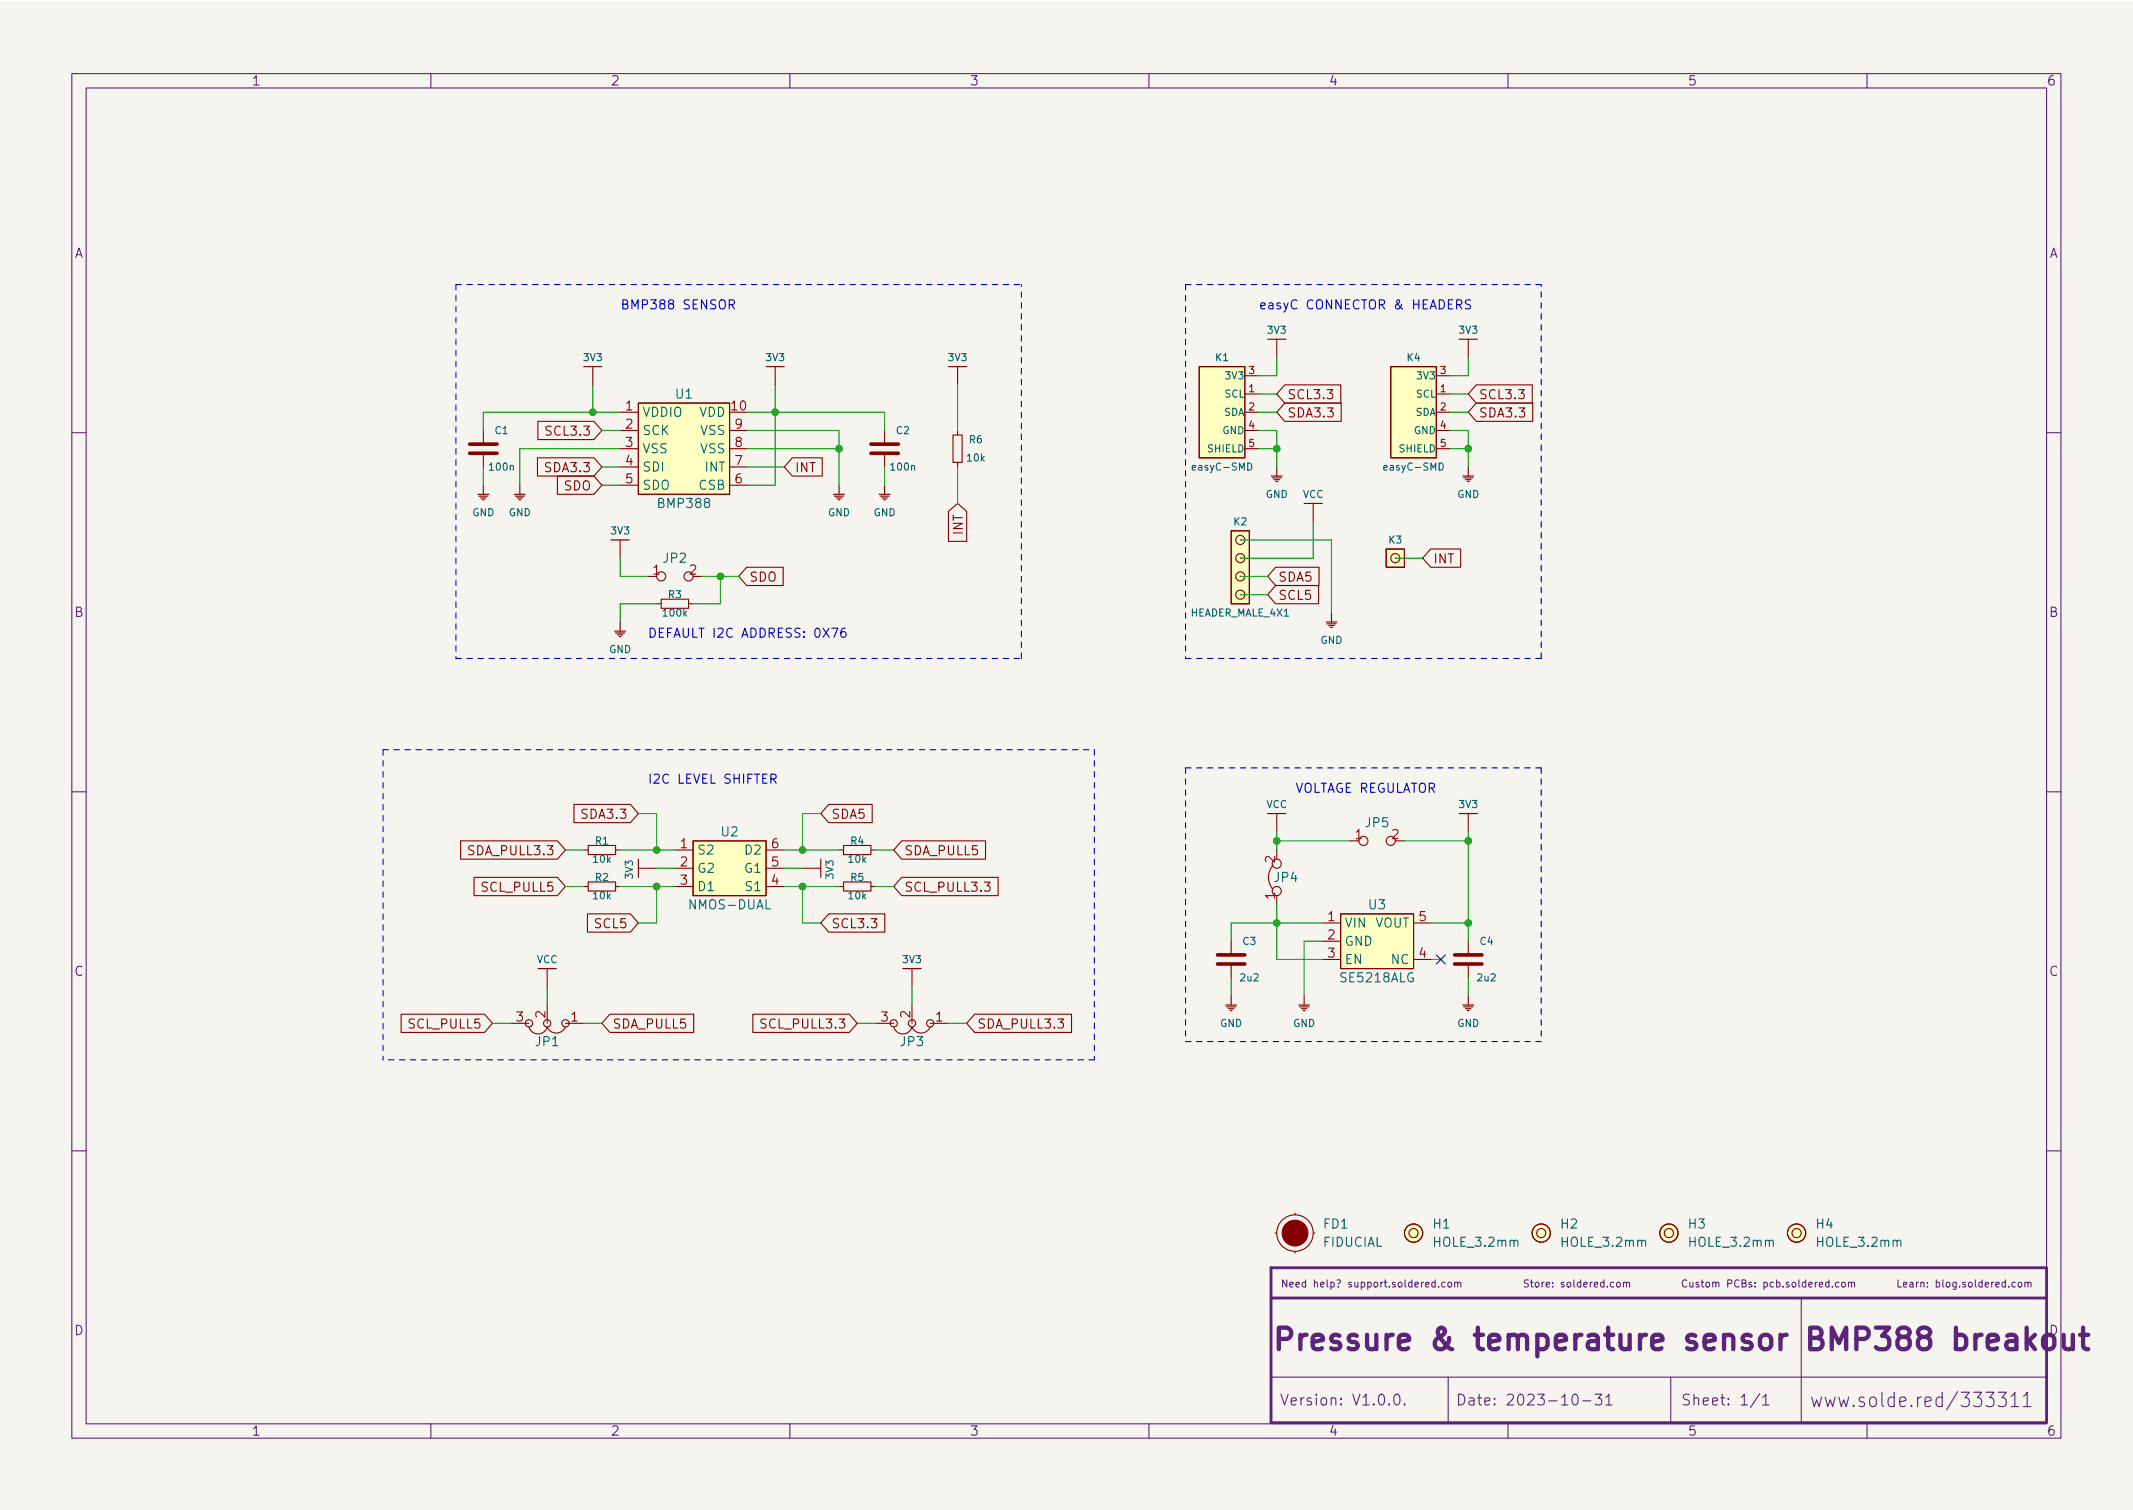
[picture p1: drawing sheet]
<svg xmlns="http://www.w3.org/2000/svg" width="297mm" height="210mm" viewBox="0 0 297 210" stroke-linecap="round" stroke-linejoin="round" font-family="sans-serif">
<path d="M0 .2h297v210.1h-297z" fill="#f5f4ef" stroke="#f5f4ef" stroke-width=".14"/>
<g fill="none" stroke="#5b2379" stroke-width=".15">
<path d="M10 10.2h277v190.1h-277zM12 12.2h273v186.1h-273zM60 10.2v2M110 10.2v2M160 10.2v2M210 10.2v2M260 10.2v2M10 60.2h2M285 60.2h2M10 110.2h2M285 110.2h2M10 160.2h2"/>
<path d="M199.9 178.6l-.3-.1-.2 .2 .1 .5h.4M199.9 178.2v1M200.3 179.1v.1M201.2 178.6l-.2-.1-.2 .2 .1 .5h.3M201.7 178.6l.3-.1 .1 .2v.3l-.1 .2h-.3l-.1-.2zM202.6 178.6l.1-.1 .3 .1v.6M202.6 178.5v.7M203 178.7l.1-.2 .3 .1v.6M225.2 178.6l.1-.1 .3 .1v.4v.2h-.3l-.1-.1zM226.1 178.6l.1-.1 .3 .1v.6M226.1 178.5v.7M226.5 178.7l.1-.2 .3 .1v.6"/>
<path d="M234.9 178.3a.47 .47 0 0 0-.7 .3 .47 .47 0 0 0 .5 .6l.2-.1M235.3 178.5l.1 .7h.2l.1-.1M235.7 178.5v.7M236.6 178.6l-.3-.1-.1 .2v.1l.4 .1v.3h-.4M236.9 178.5h.4M237 178.2v.9l.3 .1M237.6 178.6l.3-.1 .2 .2v.3l-.2 .2h-.3v-.2zM238.5 178.6l.1-.1 .3 .1v.6M238.5 178.5v.7M238.9 178.7l.2-.2 .2 .1 .1 .6M240.6 178.7h.5l.1-.2-.1-.2-.5-.1v1M242.2 178.3a.47 .47 0 0 0-.7 .3 .47 .47 0 0 0 .5 .6l.2-.1"/>
<path d="M242.6 178.7l.4-.1 .1-.1v-.2l-.5-.1v1h.4l.1-.1 .1-.2-.3-.2M243.9 178.6l-.2-.1-.1 .2v.1l.3 .1v.3h-.3M244.4 179.1v.1M244.4 178.6v.1M245.6 178.6l.3-.1 .2 .2-.1 .5h-.4M245.6 178.5v1M247 178.6l-.3-.1-.2 .2 .1 .5h.4M247.4 178.6l.3-.1 .2 .2-.1 .5h-.4M247.4 178.2v1M248.3 179.1v.1M249.1 178.6l-.2-.1-.2 .2 .1 .1 .3 .1v.3h-.4M249.6 178.6l.3-.1 .2 .2v.3l-.2 .2h-.3v-.2z"/>
<path d="M250.5 178.2v.9l.1 .1M251.5 178.6l-.3-.1-.2 .2 .1 .5h.4M251.5 178.2v1M251.9 178.9l.5-.1-.1-.2-.3-.1-.1 .2v.5h.4M252.8 178.5v.7M253.1 178.5l-.3 .2M253.4 178.9l.4-.1v-.2l-.3-.1-.1 .2v.5h.4M254.7 178.6l-.3-.1-.2 .2 .1 .5h.4M254.7 178.2v1M255.2 179.1v.1M256.1 178.6l-.3-.1-.2 .2 .1 .5h.4M256.5 178.6l.1-.1 .3 .1 .1 .4-.1 .2h-.3l-.1-.1z"/>
<path d="M257.4 178.6l.2-.1 .2 .1v.6M257.4 178.5v.7M257.8 178.7l.2-.2 .2 .1 .1 .6M280.6 178.6l-.2-.1-.2 .2 .1 .5h.3M281.1 178.6l.1-.1 .3 .1 .1 .4-.1 .2h-.3l-.1-.1zM282 178.6l.1-.1 .3 .1v.6M282 178.5v.7M282.4 178.7l.2-.2 .2 .1v.6M285 160.2h2M60 198.3v2M110 198.3v2M160 198.3v2"/>
<path d="M177 191.8h108M194.3 194.2a.36 .36 0 0 1 .6 .2 .77 .77 0 0 1-.4 1.2 1 1 0 0 1-.2-1.4zM195.6 195.5l.1 .1h-.1h-.1l.1-.1v.1M201.7 191.8v6.5M210 198.3v2M219.1 194.2a.36 .36 0 0 1 .6 .2 .77 .77 0 0 1-.4 1.2 1 1 0 0 1-.2-1.4zM220.4 195.1h1.2M222.1 194.1h1l-.5 .6a.41 .41 0 0 1 .5 .3v.3l-.2 .3h-.6l-.2-.1M223.6 194.6l.5-.5v1.5M223.6 195.6h.9M232.7 191.8v6.5M245.1 194.1l-1.3 1.9"/>
<path d="M245.5 194.6l.4-.5v1.5M245.5 195.6h.8M250.8 180.7v17.6M260 198.3v2M270.5 194.6l-.5-.1-.4 .4v.6l.2 .3 .2 .1 .5-.1M270.5 193.9v2M272.6 193.8l-1.5 2.5M281.8 194.4l.5-.5v2M281.8 195.9h1"/>
</g>
<path d="M276.8 186.9l1.4-.3v-.3l-.1-.3-.3-.1h-.6l-.3 .1-.1 .3v1.1l.1 .3 .3 .2h.6l.3-.2M279.5 186l.3-.1h.6l.3 .1 .1 .3v1.6M280.8 186.6l-.3 .1h-.7a.59 .59 0 0 0-.4 .6 .59 .59 0 0 0 .4 .6h.7l.3-.2M282.2 184.9v3M282.5 186.7l.9 1.2M283.4 185.9l-1.2 1.1M284.8 186a.81 .81 0 0 1 1.3 .4v.9a.81 .81 0 0 1-.8 .6 .81 .81 0 0 1-.8-.6v-.9zM287.4 185.9v1.5l.1 .3a.81 .81 0 0 0 1.2-.1M288.7 185.9v2M289.7 185.9h1.1M290.1 184.9v2.5l.1 .3 .6 .2" fill="none" stroke="#5b2379" stroke-width=".6"/>
<path d="M284.8 176.5h-107.8v21.6h107.9M285 176.5v21.6M177 180.7h108" fill="none" stroke="#5b2379" stroke-width=".4"/>
<g fill="none" stroke="#840000" stroke-width=".16">
<path d="M81.3 51h2.5M106.7 51h2.5M132.1 51h2.5M176.5 47.2h2.6M203.2 47.2h2.5M66.5 68.8h1.6M66.7 69.1h1.2M66.9 69.3h.8M67.2 69.6h.2M67.3 67.6v1.2M71.6 68.8h1.6M71.8 69.1h1.2"/>
<path d="M72 69.3h.8M72.3 69.6h.2M72.4 67.6v1.2M85.1 75.2h2.5M116.1 68.8h1.5M116.2 69.1h1.3M116.5 69.3h.7M116.7 69.6h.3M116.8 67.6v1.2M122.4 68.8h1.6M122.6 69.1h1.2M122.8 69.3h.8"/>
<path d="M123.1 69.6h.2M123.2 67.6v1.2M177 66.3h1.6M177.2 66.5h1.2M177.4 66.8h.8M177.7 67.1h.2M177.8 65v1.3M181.6 70.1h2.5M203.7 66.3h1.5M203.8 66.5h1.3M204.1 66.8h.8M204.3 67.1h.3"/>
<path d="M204.5 65v1.3M85.6 87.9h1.5M85.7 88.1h1.3M86 88.4h.7M86.2 88.6h.3M86.4 86.6v1.3M184.7 86.6h1.5M184.8 86.9h1.3M185 87.1h.8M185.3 87.4h.2M185.4 85.3v1.3M88.9 119.6v2.6"/>
<path d="M114.3 119.6v2.6M176.5 113.3h2.6M203.2 113.3h2.5M74.9 134.9h2.6M125.7 134.9h2.6M170.7 139.9h1.5M171.4 138.7v1.2M180.8 139.9h1.6M181.6 138.7v1.2M203.7 139.9h1.5M204.5 138.7v1.2M170.8 140.2h1.3"/>
<path d="M171.1 140.5h.7M171.3 140.7h.3M181 140.2h1.2M181.2 140.5h.8M181.5 140.7h.2M203.8 140.2h1.3M204.1 140.5h.8M204.3 140.7h.3"/>
</g>
<g fill="none" stroke="#840000" stroke-width=".15">
<path d="M67.3 59.9v1.9M74.9 58.7h7.8l1.1 1.2-1.1 1.3h-7.8zM82.5 51v2.6M86.4 57.4h2.5M86.4 59.9h2.5M88.9 56.1h12.7v12.7h-12.7zM101.6 59.9h2.5M107.9 51v2.6M123.2 59.9v1.9M133.3 51v2.6M133.3 59.9v.7M167 51h6.4v12.7h-6.4z"/>
<path d="M173.4 54.9h1.9M173.4 57.4h1.9M173.4 52.3h1.9M173.4 59.9h1.9M177.8 47.2v2.6M178.9 56.1h7.9v2.6h-7.9l-1.1-1.3zM178.9 53.6h7.8v2.5h-7.8l-1.1-1.2zM193.7 51h6.3v12.7h-6.3zM200 54.9h1.9M200 57.4h1.9M200 52.3h1.9M200 59.9h1.9"/>
<path d="M204.5 47.2v2.6M205.6 56.1h7.8v2.6h-7.8l-1.1-1.3zM205.6 53.6h7.8v2.5h-7.8l-1.1-1.2zM67.3 63.1v1.9M74.8 63.7h7.9l1.1 1.3-1.1 1.3h-7.9zM77.6 66.3h5.1l1.1 1.3-1.1 1.2h-5.1zM86.4 62.5h2.5M86.4 65h2.5M86.4 67.6h2.5M86.4 75.2v2.5M101.6 62.5h2.5M101.6 65h2.5"/>
<path d="M101.6 67.6h2.5M104 79h5.1v2.5h-5.1l-1.1-1.2zM110.3 63.7h4.2v2.6h-4.2l-1.1-1.3zM123.2 63.1v1.9M132.1 71.2l1.2-1.1 1.3 1.1v4.2h-2.5zM132.7 60.6h1.3v3.8h-1.3zM133.3 64.4v.6M171.4 73.9h2.6v10.2h-2.6zM172.7 77.7h.1M172.7 75.2h.1M173.4 62.5h1.9M177.6 79h6.1v2.5h-6.1l-1.1-1.2z"/>
<path d="M182.9 70.1v2.5M193 76.4h2.6v2.6h-2.6zM194.3 77.7h.1M199.2 76.4h4.2v2.6h-4.2l-1.1-1.3zM200 62.5h1.9M90.2 80.3h1.2M91.4 84.1h.7M92.1 83.4h3.8v1.3h-3.8zM95.9 84.1h.6M96.5 80.3h1.3M172.7 82.8h.1M172.7 80.3h.1"/>
<path d="M177.6 81.5h6v2.6h-6l-1.1-1.3zM64.1 117.1h13.5l1.1 1.3-1.1 1.2h-13.5zM79.9 112h7.9l1.1 1.3-1.1 1.2h-7.9zM81.3 118.4h.6M81.9 117.7h3.8v1.3h-3.8zM85.7 118.4h.7M94 118.4h2.5M96.5 117.1h10.2v7.6h-10.2zM106.7 118.4h2.5M115.4 112h6.1v2.5h-6.1l-1.1-1.2zM116.8 118.4h.7M117.5 117.7h3.8v1.3h-3.8z"/>
<path d="M121.3 118.4h.6M125.6 117.1h11.6v2.5h-11.6l-1.1-1.2zM177.8 113.3v2.5M177.8 118.4v1.2M188 117.1h1.2M194.3 117.1h1.3M204.5 113.3v2.5M66 122.2h11.6l1.1 1.2-1.1 1.3h-11.6zM76.2 134.9v2.5M76.2 139.9v2.6M81.3 123.4h.6M81.8 127.2h6l1.1 1.3-1.1 1.3h-6z"/>
<path d="M81.9 122.8h3.8v1.3h-3.8zM85.7 123.4h.7M88.9 120.9h2.5M94 120.9h2.5M94 123.4h2.5M106.7 120.9h2.5M106.7 123.4h2.5M111.8 120.9h2.5M115.4 127.2h7.8v2.6h-7.8l-1.1-1.3zM116.8 123.4h.7M117.5 122.8h3.8v1.3h-3.8zM121.3 123.4h.6"/>
<path d="M125.6 122.2h13.4v2.5h-13.4l-1.1-1.3zM127 134.9v2.5M127 139.9v2.6M137.1 122.8h.8l-.4 .5 .3 .1v.6l-.2 .1h-.3l-.2-.1M171.4 131.1v1.9M171.4 134.2v1.9M177.2 120.6a2.55 2.55 0 0 0 0 3.2M177.8 124.7v1.3M184.1 128.5h2.6M184.1 131.1h2.6M184.1 133.6h2.6M186.7 127.2h10.1v7.7h-10.1z"/>
<path d="M196.8 128.5h2.6M196.8 133.6h2.6M204.5 131.1v1.9M204.5 134.2v1.9M55.9 141.2h11.6l1.1 1.3-1.1 1.3h-11.6zM71.1 142.5h2.6M78.7 143a1.38 1.38 0 0 1-1.2 .8 1.38 1.38 0 0 1-1.3-.8 1.32 1.32 0 0 1-1.3 1 1.32 1.32 0 0 1-1.2-1M78.7 142.5h2.6M84.9 141.2h11.7v2.6h-11.7l-1.1-1.3zM104.8 141.2h13.5l1.1 1.3-1.1 1.3h-13.5zM121.9 142.5h2.6M129.5 143a1.38 1.38 0 0 1-1.2 .8 1.38 1.38 0 0 1-1.3-.8 1.32 1.32 0 0 1-1.3 1 1.32 1.32 0 0 1-1.2-1"/>
<path d="M129.5 142.5h2.6M135.7 141.2h13.5v2.6h-13.5l-1.1-1.3zM177.5 171.7h.3M180.3 168.9v.3M180.3 174.2v.3M182.9 171.7h.2"/>
<circle cx="172.7" cy="77.7" r=".63"/>
<circle cx="172.7" cy="75.2" r=".63"/>
<circle cx="194.3" cy="77.7" r=".63"/>
<circle cx="92.1" cy="80.3" r=".63"/>
<circle cx="95.9" cy="80.3" r=".63"/>
<circle cx="172.7" cy="82.8" r=".63"/>
<circle cx="172.7" cy="80.3" r=".63"/>
<circle cx="189.9" cy="117.1" r=".63"/>
<circle cx="193.7" cy="117.1" r=".63"/>
<circle cx="177.8" cy="124.1" r=".63"/>
<circle cx="177.8" cy="120.3" r=".63"/>
<circle cx="73.7" cy="142.5" r=".51"/>
<circle cx="76.2" cy="142.5" r=".51"/>
<circle cx="78.7" cy="142.5" r=".51"/>
<circle cx="124.5" cy="142.5" r=".51"/>
<circle cx="127" cy="142.5" r=".51"/>
<circle cx="129.5" cy="142.5" r=".51"/>
<circle cx="180.3" cy="171.7" r="2.54"/>
<circle cx="196.8" cy="171.7" r=".63"/>
<circle cx="196.8" cy="171.7" r="1.27"/>
<circle cx="214.6" cy="171.7" r=".63"/>
<circle cx="214.6" cy="171.7" r="1.27"/>
<circle cx="232.4" cy="171.7" r=".63"/>
<circle cx="232.4" cy="171.7" r="1.27"/>
<circle cx="250.2" cy="171.7" r=".63"/>
<circle cx="250.2" cy="171.7" r="1.27"/>
</g>
<g fill="#ffffc2" stroke="#ffffc2" stroke-width=".14">
<path d="M193.7 51h6.3v12.7h-6.3z"/>
<path d="M193 76.4h2.6v2.6h-2.6z"/>
<path d="M167 51h6.4v12.7h-6.4z"/>
<path d="M171.4 73.9h2.6v10.2h-2.6z"/>
<path d="M96.5 117.1h10.2v7.6h-10.2z"/>
<path d="M88.9 56.1h12.7v12.7h-12.7z"/>
<path d="M186.7 127.2h10.1v7.7h-10.1z"/>
<circle cx="250.2" cy="171.7" r="1.27"/>
<circle cx="232.4" cy="171.7" r="1.27"/>
<circle cx="214.6" cy="171.7" r="1.27"/>
<circle cx="196.8" cy="171.7" r="1.27"/>
</g>
<path d="M173.8 64.5a.51 .51 0 0 1 .5 .5 .51 .51 0 0 1-.5 .5zM200.4 64.5a.51 .51 0 0 1 .6 .5 .51 .51 0 0 1-.6 .5z" fill="none" stroke="#006464" stroke-width=".15"/>
<path d="M65.4 63.1h3.8M65.4 61.8h3.8M121.3 63.1h3.8M121.3 61.8h3.8M169.5 134.2h3.9M169.5 133h3.9M202.6 134.2h3.8M202.6 133h3.8" fill="none" stroke="#840000" stroke-width=".5"/>
<circle cx="180.3" cy="171.7" r="1.8" fill="#840000" stroke="#840000" stroke-width=".15"/>
<path d="M101.6 42.4h.6l.1-.2-.1-.3-.2-.2h-.4v1.3M101.9 42.4l.4 .6M202.9 42.4h.6l.1-.2-.1-.3-.2-.2h-.4v1.3M203.2 42.4l.4 .6M204.8 41.8l-.5-.1-.2 .2v.3l.6 .3 .1 .3-.3 .2h-.4M115.8 87.5h.9l-.6 1.2M117.7 87.5a.5 .5 0 0 0-.6 .5v.5l.1 .2h.4l.2-.1v-.4l-.1-.2h-.4l-.2 .2M107.4 108.5l.6-.1 .1-.2-.1-.3-.2-.1h-.4v1.3M107.7 108.5l.4 .6" fill="none" stroke="#0000c2" stroke-width=".15"/>
<g fill="none" stroke="#0000c2" stroke-width=".15" stroke-dasharray=".8 .8">
<path d="M63.5 39.6h78.7M63.5 39.6v52.1M165.1 39.6v52.1M165.1 39.6h49.5M63.5 91.7h78.7M142.2 91.7v-52.1M165.1 91.7h49.5M214.6 91.7v-52.1M53.3 104.4v43.2M53.3 104.4h99.1M152.4 104.4v43.2M165.1 106.9h49.5"/>
<path d="M165.1 106.9v38.1M214.6 106.9v38.1M152.4 147.6h-99.1M214.6 145h-49.5"/>
</g>
<g fill="none" stroke="#009600" stroke-width=".15">
<path d="M82.5 53.6v3.8M83.8 59.9h2.6M86.4 57.4h-19.1v2.5M104.1 57.4h19.1v2.5M104.1 59.9h12.7v7.7M107.9 53.6v14h-3.8M133.3 53.6v6.3M175.3 59.9h2.5v5.1M175.3 54.9h2.5M175.3 57.4h2.5M177.8 49.8v2.5h-2.5M201.9 54.9h2.6"/>
<path d="M201.9 57.4h2.6M201.9 59.9h2.6v5.1M204.5 49.8v2.5h-2.6M67.3 65v2.6M83.8 65h2.6M83.8 67.6h2.6M86.4 62.5h-14v5.1M86.4 77.7v2.6h3.8M104.1 62.5h12.7M104.1 65h5.1M123.2 65v2.6M133.3 65v5.1"/>
<path d="M172.7 75.2h12.7v10.1M175.3 62.5h2.5M182.9 72.6v5.1h-10.2M194.3 77.7h3.8M201.9 62.5h2.6M91.4 84.1h-5v2.5M97.8 80.3h5.1M100.3 80.3v3.8h-3.8M172.7 82.8h3.8M172.7 80.3h3.8M78.7 118.4h2.6M86.4 118.4h7.6"/>
<path d="M88.9 113.3h2.5v5.1M109.2 118.4h7.6M114.3 113.3h-2.5v5.1M121.9 118.4h2.6M177.8 115.8v2.6M177.8 117.1h10.2M195.6 117.1h8.9M204.5 115.8v15.3M76.2 137.4v2.5M78.7 123.4h2.6M86.4 123.4h7.6M91.4 120.9h2.6"/>
<path d="M91.4 123.4v5.1h-2.5M109.2 123.4h7.6M109.2 120.9h2.6M111.8 123.4v5.1h2.5M121.9 123.4h2.6M127 137.4v2.5M171.4 136.1v2.6M177.8 126v7.6h6.3M184.1 128.5h-12.7v2.6M184.1 131.1h-2.5v7.6M199.4 128.5h5.1M199.4 133.6h1.3"/>
<path d="M204.5 136.1v2.6M68.6 142.5h2.5M81.3 142.5h2.5M119.4 142.5h2.5M132.1 142.5h2.5"/>
</g>
<path d="M200.1 133l1.2 1.2M201.3 133l-1.2 1.2" fill="none" stroke="#000084" stroke-width=".15"/>
<g fill="#009600" stroke="#009600" stroke-width=".15">
<circle cx="111.8" cy="123.4" r=".46"/>
<circle cx="111.8" cy="118.4" r=".46"/>
<circle cx="91.4" cy="123.4" r=".46"/>
<circle cx="91.4" cy="118.4" r=".46"/>
<circle cx="204.5" cy="117.1" r=".46"/>
<circle cx="177.8" cy="117.1" r=".46"/>
<circle cx="177.8" cy="128.5" r=".46"/>
<circle cx="100.3" cy="80.3" r=".46"/>
<circle cx="107.9" cy="57.4" r=".46"/>
<circle cx="116.8" cy="62.5" r=".46"/>
<circle cx="177.8" cy="62.5" r=".46"/>
<circle cx="204.5" cy="62.5" r=".46"/>
<circle cx="82.5" cy="57.4" r=".46"/>
<circle cx="204.5" cy="128.5" r=".46"/>
</g>
<text font-size="4.2" fill="#5b2379" x="177" y="188">Pressure &amp; temperature sensor BMP388 breakout</text>
<g font-size="2.8" fill="#5b2379">
<text x="252" y="196">www.solde.red/</text>
<text x="272.8" y="196">333311</text>
</g>
<g font-size="2.1" fill="#5b2379">
<text x="178.2" y="195.7">Version: V1.0.0.</text>
<text x="202.7" y="195.7">Date: 2023-10-31</text>
<text x="234" y="195.7">Sheet: 1/1</text>
</g>
<g font-size="1.8" fill="#5b2379">
<text x="35" y="11.9">1</text>
<text x="85" y="11.9">2</text>
<text x="135" y="11.9">3</text>
<text x="185" y="11.9">4</text>
<text x="235" y="11.9">5</text>
<text x="285" y="11.9">6</text>
<text x="10.3" y="35.9">A</text>
<text x="285.3" y="35.9">A</text>
<text x="10.3" y="85.9">B</text>
<text x="285.3" y="85.9">B</text>
<text x="10.3" y="135.9">C</text>
<text x="285.3" y="135.9">C</text>
<text x="10.3" y="185.9">D</text>
<text x="285.3" y="185.9">D</text>
<text x="35" y="199.9">1</text>
<text x="85" y="199.9">2</text>
<text x="135" y="199.9">3</text>
<text x="185" y="199.9">4</text>
<text x="235" y="199.9">5</text>
<text x="285" y="199.9">6</text>
</g>
<g font-size="1.8" fill="#0000c2">
<text x="86.4" y="43.1">BMP388 SENSOR</text>
<text x="175.3" y="43.1">easyC CONNECTOR &amp; HEADERS</text>
<text x="90.2" y="88.8">DEFAULT I2C ADDRESS: 0X76</text>
<text x="90.2" y="109.1">I2C LEVEL SHIFTER</text>
<text x="180.3" y="110.4">VOLTAGE REGULATOR</text>
</g>
<g font-size="1.8" fill="#a90000">
<text x="87.1" y="57.1">1</text>
<text x="87.1" y="59.7">2</text>
<text x="101.9" y="57.1">10</text>
<text x="102.4" y="59.7">9</text>
<text x="87.1" y="62.2">3</text>
<text x="87.1" y="64.8">4</text>
<text x="102.4" y="64.8">7</text>
<text x="102.4" y="62.2">8</text>
<text x="87.1" y="67.3">5</text>
<text x="102.4" y="67.3">6</text>
<text x="90.9" y="80">1</text>
<text x="96" y="80">2</text>
<text x="94.8" y="118.1">1</text>
<text x="107.5" y="118.1">6</text>
<text x="188.7" y="116.8">1</text>
<text x="193.8" y="116.8">2</text>
<text x="94.8" y="120.6">2</text>
<text x="94.8" y="123.2">3</text>
<text x="107.5" y="123.2">4</text>
<text x="107.5" y="120.6">5</text>
<text x="177.5" y="125.2" transform="rotate(-90 177.5 125.2)">1</text>
<text x="177.5" y="120.1" transform="rotate(-90 177.5 120.1)">2</text>
<text x="184.9" y="128.3">1</text>
<text x="184.9" y="130.8">2</text>
<text x="197.6" y="128.3">5</text>
<text x="184.9" y="133.3">3</text>
<text x="197.6" y="133.3">4</text>
<text x="71.9" y="142.2">3</text>
<text x="75.9" y="141.7" transform="rotate(-90 75.9 141.7)">2</text>
<text x="79.5" y="142.2">1</text>
<text x="122.7" y="142.2">3</text>
<text x="126.7" y="141.7" transform="rotate(-90 126.7 141.7)">2</text>
<text x="130.3" y="142.2">1</text>
</g>
<g font-size="1.8" fill="#006464">
<text x="89.4" y="58">VDDIO</text>
<text x="94.1" y="55.5">U1</text>
<text x="97.4" y="58">VDD</text>
<text x="89.4" y="60.6">SCK</text>
<text x="89.4" y="63.1">VSS</text>
<text x="89.4" y="65.7">SDI</text>
<text x="97.6" y="63.1">VSS</text>
<text x="97.6" y="60.6">VSS</text>
<text x="98.2" y="65.7">INT</text>
<text x="89.4" y="68.2">SDO</text>
<text x="91.8" y="70.7">BMP388</text>
<text x="97.4" y="68.2">CSB</text>
<text x="92.4" y="78.4">JP2</text>
<text x="97" y="119">S2</text>
<text x="100.5" y="116.5">U2</text>
<text x="103.9" y="119">D2</text>
<text x="190.2" y="115.2">JP5</text>
<text x="97" y="121.5">G2</text>
<text x="97" y="124.1">D1</text>
<text x="103.8" y="121.5">G1</text>
<text x="104" y="124.1">S1</text>
<text x="177.5" y="122.8">JP4</text>
<text x="96.2" y="126.6">NMOS-DUAL</text>
<text x="187.2" y="129.2">VIN</text>
<text x="187.2" y="131.7">GND</text>
<text x="190.6" y="126.6">U3</text>
<text x="191.4" y="129.2">VOUT</text>
<text x="186.8" y="136.8">SE5218ALG</text>
<text x="187.2" y="134.2">EN</text>
<text x="193.8" y="134.2">NC</text>
<text x="74.6" y="145.7">JP1</text>
<text x="125.4" y="145.7">JP3</text>
<text x="184.2" y="173.6">FIDUCIAL</text>
<text x="184.3" y="171.1">FD1</text>
<text x="199.6" y="171.1">H1</text>
<text x="199.8" y="173.6">HOLE_3.2mm</text>
<text x="217.4" y="171.1">H2</text>
<text x="217.6" y="173.6">HOLE_3.2mm</text>
<text x="235.2" y="171.1">H3</text>
<text x="235.4" y="173.6">HOLE_3.2mm</text>
<text x="252.9" y="171.1">H4</text>
<text x="253.2" y="173.6">HOLE_3.2mm</text>
</g>
<g font-size="1.8" fill="#840000">
<text x="179.2" y="58.1">SDA3.3</text>
<text x="179.2" y="55.6">SCL3.3</text>
<text x="205.9" y="58.1">SDA3.3</text>
<text x="205.9" y="55.6">SCL3.3</text>
<text x="76.2" y="65.7">SDA3.3</text>
<text x="76.4" y="60.7">SCL3.3</text>
<text x="110.6" y="65.7">INT</text>
<text x="78.6" y="68.3">SDO</text>
<text x="134.1" y="74.4" transform="rotate(-90 134.1 74.4)">INT</text>
<text x="104.3" y="81">SDO</text>
<text x="178" y="81">SDA5</text>
<text x="178" y="83.5">SCL5</text>
<text x="199.5" y="78.4">INT</text>
<text x="65.5" y="119.1">SDA_PULL3.3</text>
<text x="81.3" y="114">SDA3.3</text>
<text x="115.7" y="114">SDA5</text>
<text x="125.9" y="119.1">SDA_PULL5</text>
<text x="67.2" y="124.2">SCL_PULL5</text>
<text x="125.9" y="124.2">SCL_PULL3.3</text>
<text x="83" y="129.2">SCL5</text>
<text x="115.7" y="129.2">SCL3.3</text>
<text x="57" y="143.2">SCL_PULL5</text>
<text x="85.2" y="143.2">SDA_PULL5</text>
<text x="106.4" y="143.2">SCL_PULL3.3</text>
<text x="136" y="143.2">SDA_PULL3.3</text>
</g>
<g font-size="1.4" fill="#006464">
<text x="176.6" y="46.5">3V3</text>
<text x="203.2" y="46.5">3V3</text>
<text x="81.3" y="50.3">3V3</text>
<text x="106.7" y="50.3">3V3</text>
<text x="132.1" y="50.3">3V3</text>
<text x="169.3" y="50.3">K1</text>
<text x="170.9" y="52.8">3V3</text>
<text x="196" y="50.3">K4</text>
<text x="197.6" y="52.8">3V3</text>
<text x="170.4" y="57.9">SDA</text>
<text x="170.6" y="55.4">SCL</text>
<text x="197.1" y="57.9">SDA</text>
<text x="197.2" y="55.4">SCL</text>
<text x="68.3" y="65.5">100n</text>
<text x="69" y="60.4">C1</text>
<text x="124.1" y="65.5">100n</text>
<text x="124.8" y="60.4">C2</text>
<text x="134.7" y="64.2">10k</text>
<text x="135" y="61.7">R6</text>
<text x="166.3" y="65.5">easyC-SMD</text>
<text x="168.3" y="63">SHIELD</text>
<text x="170.3" y="60.4">GND</text>
<text x="193" y="65.5">easyC-SMD</text>
<text x="194.9" y="63">SHIELD</text>
<text x="196.9" y="60.4">GND</text>
<text x="65.8" y="71.9">GND</text>
<text x="70.8" y="71.9">GND</text>
<text x="115.3" y="71.9">GND</text>
<text x="121.6" y="71.9">GND</text>
<text x="176.3" y="69.3">GND</text>
<text x="181.4" y="69.3">VCC</text>
<text x="202.9" y="69.3">GND</text>
<text x="85.1" y="74.4">3V3</text>
<text x="171.8" y="73.1">K2</text>
<text x="193.4" y="75.7">K3</text>
<text x="93.1" y="83.3">R3</text>
<text x="92.4" y="85.8">100k</text>
<text x="165.8" y="85.8">HEADER_MALE_4X1</text>
<text x="183.9" y="89.6">GND</text>
<text x="84.8" y="90.9">GND</text>
<text x="176.3" y="112.5">VCC</text>
<text x="203.2" y="112.5">3V3</text>
<text x="82.9" y="117.6">R1</text>
<text x="118.5" y="117.6">R4</text>
<text x="82.7" y="125.2">10k</text>
<text x="82.7" y="120.1">10k</text>
<text x="82.9" y="122.7">R2</text>
<text x="88.1" y="122.3" transform="rotate(-90 88.1 122.3)">3V3</text>
<text x="116.1" y="122.3" transform="rotate(-90 116.1 122.3)">3V3</text>
<text x="118.2" y="120.1">10k</text>
<text x="118.2" y="125.2">10k</text>
<text x="118.5" y="122.7">R5</text>
<text x="173.1" y="131.6">C3</text>
<text x="206.1" y="131.6">C4</text>
<text x="74.7" y="134.1">VCC</text>
<text x="125.8" y="134.1">3V3</text>
<text x="172.8" y="136.6">2u2</text>
<text x="205.8" y="136.6">2u2</text>
<text x="169.9" y="143">GND</text>
<text x="180.1" y="143">GND</text>
<text x="202.9" y="143">GND</text>
</g>
<g font-size="1.4" fill="#a90000">
<text x="173.9" y="52.1">3</text>
<text x="200.6" y="52.1">3</text>
<text x="173.9" y="54.6">1</text>
<text x="173.9" y="57.1">2</text>
<text x="173.9" y="59.7">4</text>
<text x="200.6" y="54.6">1</text>
<text x="200.6" y="57.1">2</text>
<text x="200.6" y="59.7">4</text>
<text x="173.9" y="62.2">5</text>
<text x="200.6" y="62.2">5</text>
</g>
<g font-size="1.4" fill="#5b2379">
<text x="178.3" y="179.3">Need help? support.soldered.com</text>
<text x="212" y="179.3">Store: soldered.com</text>
<text x="264" y="179.3">Learn: blog.soldered.com</text>
</g>
</svg>
